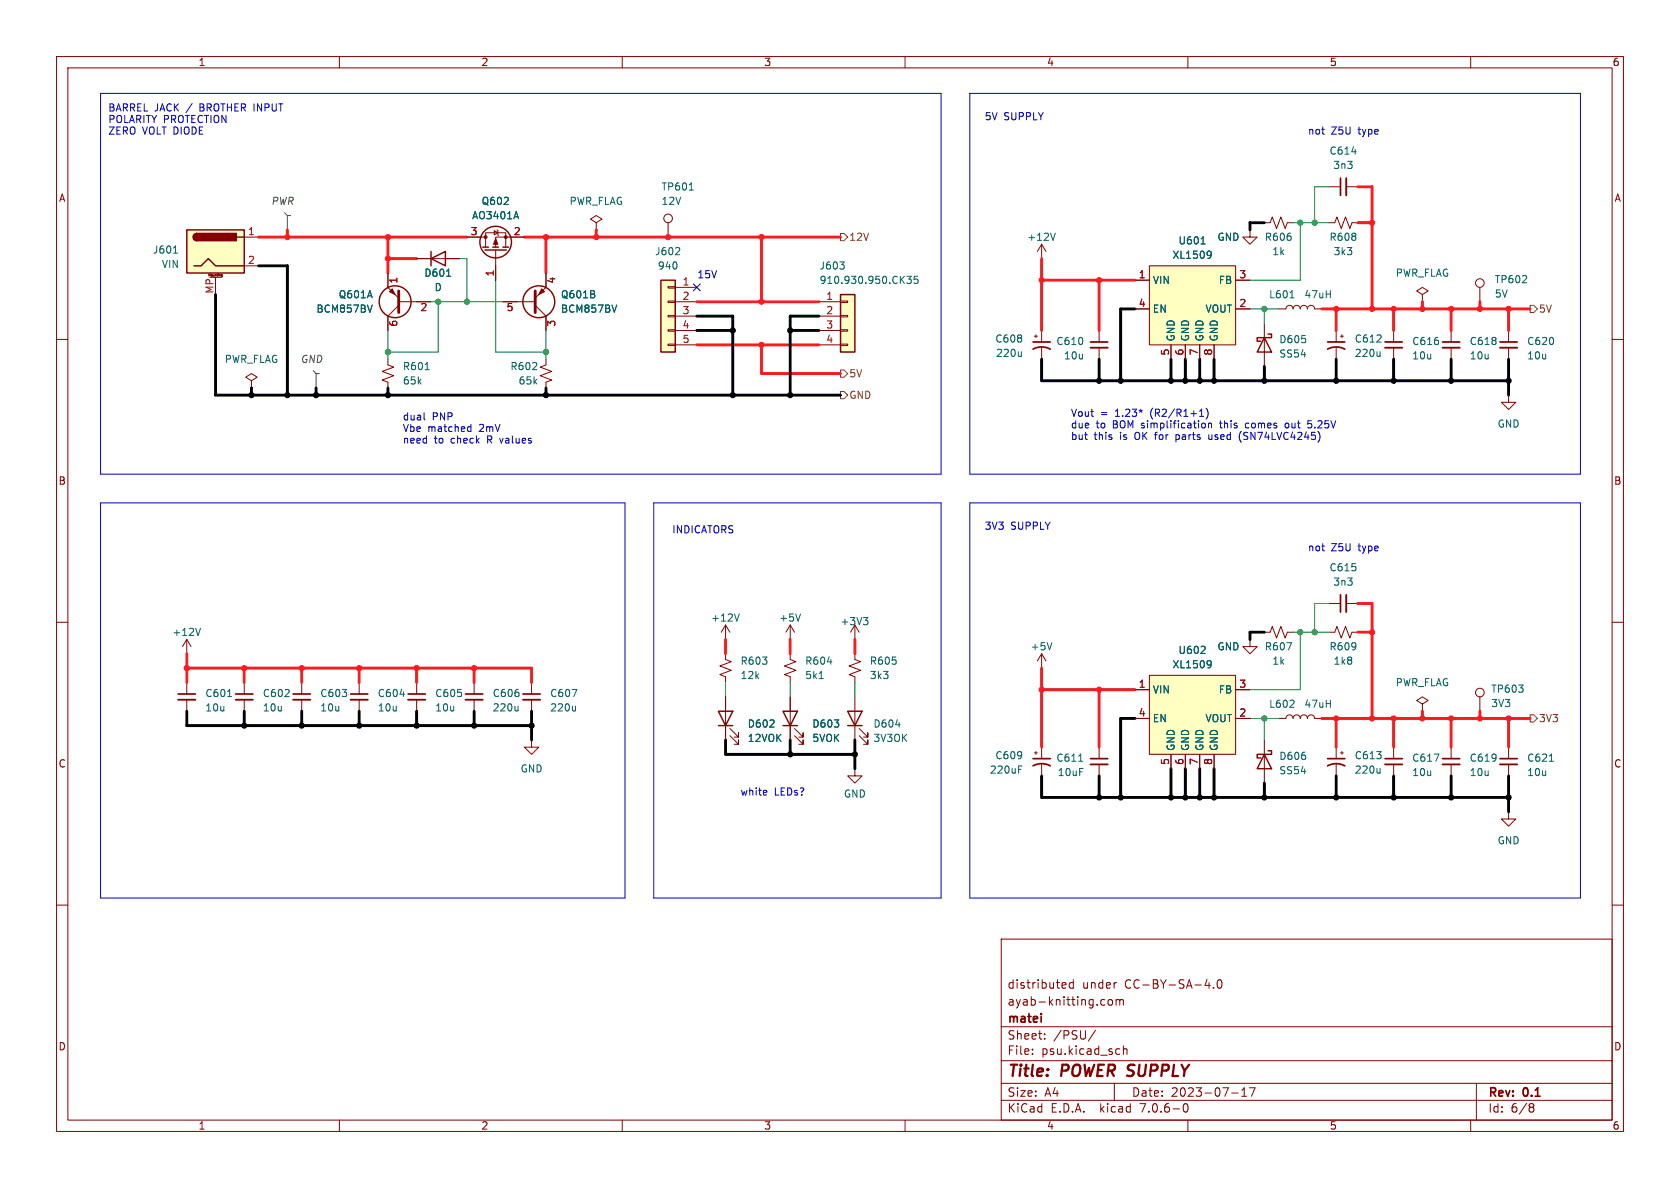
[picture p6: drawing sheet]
<svg xmlns="http://www.w3.org/2000/svg" width="297mm" height="210mm" viewBox="0 0 297 210" stroke-linecap="round" stroke-linejoin="round" font-family="sans-serif">
<g fill="none" stroke="#840000" stroke-width=".18">
<path d="M10 10h277v190h-277zM12 12h273v186h-273zM60 10v2M110 10v2M160 10v2M210 10v2M260 10v2M105.4 39.4l1-.7-1-.6-1 .6 1 .7v1.2M118.1 39.4v2.5M223.5 39.4h1l.4-1 .8 2 .7-2 .8 2 .4-1h1M234.9 39.4h1.1l.3-1 .8 2 .8-2 .7 2 .4-1h1M234.9 33h2.1"/>
<path d="M238 33h2M10 60h2M36.9 48.8v-.4l.1 .3 .2-.3v.4M37.1 49h2M38.1 49v3.1M38.4 48.4v.4M38.6 48.4h.1M39.1 48.8h.1M39.1 48.6v.2M39.2 48.6h.1v.3M39.2 48.6h-.1M39.3 48.9h-.2"/>
<path d="M39.3 48.9h.1M39.3 48.8h-.1M43.2 41.9h2.5M43.2 47h2.5M68.6 48.3v2.5l1.9 1.9M70.5 53.3h5.7M70.5 54l-1.9 1.9v2.5M73.7 45.7h7.6M82.5 41.9h3.4M85.9 43.7v-2.6h3.5v2.6M87.4 40.8l.6 .3-.6 .4zM87.6 44.2v5.3"/>
<path d="M87.9 40.6l.1 .2v.7l.1 .2M88.9 53.3h5.7M92.7 41.9h-5.1v1.8M94.6 54l1.9 1.9v2.5M96.5 48.3v2.5l-1.9 1.9M105.4 40.6h.1M118.1 58.3h1.3v.2h-1.3zM118.1 55.8h1.3v.2h-1.3zM118.1 53.2h1.3v.3h-1.3zM118.1 50.7h1.3v.2h-1.3zM119.4 53.3h3.8M119.4 55.9h3.8"/>
<path d="M119.4 58.4h3.8M119.4 50.8h3.8M144.8 53.3h3.8M144.8 55.9h3.8M144.8 58.4h3.8M148.6 58.3h1.3v.2h-1.3zM148.6 55.8h1.3v.2h-1.3zM148.6 53.2h1.3v.3h-1.3zM182.9 59.4h.5M183.1 59.2v.5M184.1 43.2v2.5M184.1 58.4v2.1"/>
<path d="M184.1 43.2l.8 1.3M184.1 43.2l-.7 1.3M194.3 58.4v2.1M200.7 49.5h2.5M200.7 54.6h2.5M203.2 47h15.2v14h-15.2zM218.4 49.5h2.6M218.4 54.6h2.6M221 40.6v1.3h1.2l-1.2 1.3-1.3-1.3h1.3M223.5 57.2v7.6M226.1 54.6h1.2a.64 .64 0 0 1 .7-.6 .64 .64 0 0 1 .6 .6 .64 .64 0 0 1 .6-.6 .64 .64 0 0 1 .7 .6 .64 .64 0 0 1 .6-.6 .64 .64 0 0 1 .6 .6 .64 .64 0 0 1 .7-.6 .64 .64 0 0 1 .6 .6h1.3M236.2 58.4v2.1"/>
<path d="M237 59.4h.5M237.2 59.2v.5M246.4 58.4v2.1M251.5 52.1l1-.7-1-.6-1.1 .6 1.1 .7v1.2M251.5 53.3h.1M256.5 58.4v2.1M261.6 50.8v2.5M266.7 58.4v2.1M285 60h2M44.4 67.3l1.1-.6-1.1-.7-1 .7 1 .6v1.3M44.4 68.6h.1M68.6 63.5v1l1 .4-2 .8 2 .7-2 .8 1 .4v1"/>
<path d="M96.5 63.5v1l-1 .4 2 .8-2 .7 2 .8-1 .4v1M118.1 60.8h1.3v.3h-1.3zM119.4 61h3.8M144.8 61h3.8M148.6 60.8h1.3v.3h-1.3zM184.1 61.5v2M194.3 61.5v2M207 61v2.5M209.5 61v2.5M212.1 61v2.5M214.6 61v2.5M236.2 61.5v2"/>
<path d="M246.4 61.5v2M256.5 61.5v2M266.7 69.9v1.2h-1.3l1.3 1.3 1.3-1.3h-1.3M266.7 61.5v2M10 110h2M33 113v2.6M33 113l.8 1.3M33 113l-.7 1.3M128.3 115.6v1l1 .4-2 .7 2 .8-2 .8 1 .3v1.1M128.3 110.5l.7 1.3M128.3 110.5v2.5M128.3 110.5l-.8 1.3"/>
<path d="M139.7 115.6v1l1 .4-2 .7 2 .8-2 .8 1 .3v1.1M139.7 110.5v2.5M139.7 110.5l-.8 1.3M139.7 110.5l.8 1.3M151.1 115.6v1l1 .4-2 .7 2 .8-2 .8 1 .3v1.1M151.1 110.5v2.5M151.1 110.5l-.7 1.3M151.1 110.5l.8 1.3M184.1 115.6l-.7 1.2M184.1 115.6v2.5M184.1 115.6l.8 1.2M203.2 119.4h15.2v14h-15.2z"/>
<path d="M221 113v1.3h1.2l-1.2 1.3-1.3-1.3h1.3M223.5 111.8h1l.4-1.1 .8 2.1 .7-2.1 .8 2.1 .4-1h1M234.9 111.8h1.1l.3-1.1 .8 2.1 .8-2.1 .7 2.1 .4-1h1M234.9 106.7h2.1M238 106.7h2M285 110h2M33 120.7v2M33 123.7v2M43.2 120.7v2M43.2 123.7v2M53.3 120.7v2M53.3 123.7v2"/>
<path d="M63.5 120.7v2M63.5 123.7v2M73.7 120.7v2M73.7 123.7v2M83.8 120.7v2M83.8 123.7v2M94 130.8v1.3h-1.3l1.3 1.3 1.2-1.3h-1.2M94 120.7v2M94 123.7v2M128.3 123.2v7.6M129 130l1.6 1.6v-.8v.8h-.8M129 128.8l1.6 1.5v-.8v.8h-.8"/>
<path d="M139.7 123.2v7.6M140.5 130l1.5 1.6v-.8v.8h-.8M140.5 128.8l1.5 1.5v-.8v.8h-.8M151.1 135.9v1.3h1.3l-1.3 1.2-1.2-1.2h1.2M151.1 123.2v7.6M151.9 130l1.5 1.6v-.8v.8h-.7M151.9 128.8l1.5 1.5v-.8v.8h-.7M182.9 133.1h.5M183.1 132.8v.6M184.1 132.1v2M184.1 135.1v2.1M194.3 132.1v2"/>
<path d="M194.3 135.1v2.1M200.7 121.9h2.5M200.7 127h2.5M207 133.4v2.5M209.5 133.4v2.5M212.1 133.4v2.5M214.6 133.4v2.5M218.4 121.9h2.6M218.4 127h2.6M223.5 130.8v7.6M226.1 127h1.2a.64 .64 0 0 1 .7-.6 .64 .64 0 0 1 .6 .6 .64 .64 0 0 1 .6-.6 .64 .64 0 0 1 .7 .6 .64 .64 0 0 1 .6-.6 .64 .64 0 0 1 .6 .6 .64 .64 0 0 1 .7-.6 .64 .64 0 0 1 .6 .6h1.3M236.2 132.1v2"/>
<path d="M236.2 135.1v2.1M237 133.1h.5M237.2 132.8v.6M246.4 132.1v2M246.4 135.1v2.1M251.5 124.5l1-.7-1-.6-1.1 .6 1.1 .7v1.2M251.5 125.7h.1M256.5 132.1v2M256.5 135.1v2.1M261.6 123.2v2.5M266.7 132.1v2M266.7 135.1v2.1"/>
<path d="M10 160h2M266.7 143.5v1.3h-1.3l1.3 1.3 1.3-1.3h-1.3M285 160h2M177 166h108v32h-108zM188.2 173.7l.3 .4-.8 .1M188.4 174.6l-.2 .1M189.7 173.8l-.4-.1-.3 .3v.4l.2 .2h.5M189.7 173.2v1.5M194.9 176.7l.4 .1M195.3 177.6l-.4 .1M196 176.8l.2-.1 .4 .1 .1 .6-.2 .2-.3 .1-.2-.1zM197.2 173.7h.2"/>
<path d="M197.3 176.8l.4-.1 .3 .2M197.3 176.7v1M198 176.9l.2-.2 .3 .1 .1 .9M198 176.9v.8M213.4 173.1l-.4 1.1h1M213.7 173.7v1M214.5 174.6v.1M215.4 173.3l.1-.1a.81 .81 0 0 1 .6 .6 .81 .81 0 0 1-.3 .8l-.1 .1a.81 .81 0 0 1-.6-.6 .81 .81 0 0 1 .3-.8zM60 198v2M110 198v2M160 198v2M177 194.5h108"/>
<path d="M177 191.5h108M177 187.5h108M177 181.5h108M182.5 186.3v.1M182.5 185.5v.1M184.7 183.6v.1M184.7 182.8v.1M193.7 182.1l-1.3 2M197 191.5v3M197.8 185.4l.2 .1M198 186.3l-.2 .1M198.6 184.9v1.5"/>
<path d="M198.6 185.5l.2-.1 .4 .1v.9M209.3 195.2l.2-.1a.81 .81 0 0 1 .6 .6 .81 .81 0 0 1-.3 .8l-.1 .1a.81 .81 0 0 1-.4-1.4zM210 198v2M217.7 193.2h1.2M219.5 193.8h.9M219.5 192.7l.5-.4v1.5M220.9 192.3h1l-.7 1.5M260 198v2M261 191.5v6.5M270.6 195.1h.3l.3 .3-.3 .3M270.6 195.7h.3M270.9 195.7l.2 .2 .1 .4-.3 .3h-.3"/>
<circle cx="118.1" cy="38.6" r=".76"/>
<circle cx="261.6" cy="50" r=".76"/>
<circle cx="261.6" cy="122.4" r=".76"/>
</g>
<g fill="none" stroke="#840000" stroke-width=".3">
<path d="M237 31.5v3M182.6 61.7a3.2 3.2 0 0 1 3.1 0M182.6 60.5h3.1M192.8 60.5h3M234.7 61.7a3.2 3.2 0 0 1 3 0M234.7 60.5h3M244.9 60.5h3M255 60.5h3.1M265.2 60.5h3M237 105.2v3M31.5 122.7h3M41.7 122.7h3"/>
<path d="M51.8 122.7h3.1M62 122.7h3M72.1 122.7h3.1M82.3 122.7h3M92.5 122.7h3M182.6 135.4a3.2 3.2 0 0 1 3.1 0M182.6 134.1h3.1M192.8 134.1h3M234.7 135.4a3.2 3.2 0 0 1 3 0M234.7 134.1h3M244.9 134.1h3M255 134.1h3.1"/>
<path d="M265.2 134.1h3M184.1 179.2v.1M184.1 179.7v1"/>
</g>
<g fill="none" stroke="#006464" stroke-width=".18">
<path d="M91.3 37.4l.4 1.3M121.8 33.6h.8M239 26.8h.8M30.7 44.7h.7M65.8 53.9l-.4 1.3M79 48.8h.7M105.1 52.1v.4M109 53.9l-.4 1.3M120 43.8l.2 .2-.1 .3-.7 .7h.8M148.5 46.3h.7l-.4 .5M149.1 46.8l.1 .2-.1 .5M160.3 48.8h.8l-.4 .5 .3 .1v.6l-.1 .1-.6-.1"/>
<path d="M162.2 48.8h-.6v.6l.2-.1 .4 .1 .1 .2-.1 .4-.1 .1-.5-.1M186.6 41.2l-.5 1.3M212.3 43.1h.8M213.6 44.4l.5 .1a.84 .84 0 0 1-.3 1.2M214.1 44.9l-.1 .2-.4 .1M228.1 52.6h.7M75.2 65.3h.7M180.6 62.2v.8M180.6 62.9l-.2 .1M244 62.2v.8M244 62.9l-.2 .1M35.4 111.1l-.4 1.2"/>
<path d="M130.7 108.5l-.4 1.3M141.5 108.5l-.4 1.3M144.8 120h.8M146.3 117h.8M152.6 109.2h.8l-.4 .4M153.2 109.6l.2 .3v.3l-.2 .2M186 113.6l-.5 1.3M212.3 115.5h.8M213 114.4v.4M213.6 116.8l.5 .1a.84 .84 0 0 1-.3 1.2M214.1 117.3l-.1 .2-.4 .1M227.5 113.6h.8l-.5 1.3"/>
<path d="M40.2 123.1h.8M70.7 122.7h.8M91.6 124.8v.9M91.6 125.6l-.2 .1M101.1 121.9h.9l-.6 1.2M101.7 124.8v.9M101.7 125.6l-.1 .1M158.3 128.1h.8M180.1 136h.4M180.1 135.4h.6M190.7 134.6h.7M228 125h.8"/>
<path d="M228.7 123.9v.4M244 135.8v.9M244 136.6l-.2 .1M253.5 133.3h.9l-.6 1.3M273.9 134.6h.7"/>
</g>
<g fill="none" stroke="#840000" stroke-width=".25">
<path d="M33 40.6h10.2v7.7h-10.2zM34.3 47h1.3l1.2-1.3 1.3 1.3h5.1M34.8 41.3a.64 .64 0 0 0-.6 .6 .64 .64 0 0 0 .6 .6M41.9 41.9h1.3M76.2 45.7l2.5-1.2v2.5zM76.2 44.5v2.5M85.3 43.7h1.1M85.7 44.2h3.8M87.1 43.7h1M88.9 43.7h1M116.8 49.5h2.6v12.7h-2.6zM148.6 52.1h2.5v10.1h-2.5z"/>
<path d="M223.5 59.7l1.3 2.5h-2.6zM224.2 59.1h.6v.6h-2.6v.6h.7M127 125.7h2.5l-1.2 2.6zM127 128.3h2.5M138.4 125.7h2.6l-1.3 2.6zM138.4 128.3h2.6M149.9 125.7h2.5l-1.3 2.6zM149.9 128.3h2.5M223.5 133.4l1.3 2.5h-2.6zM224.2 132.7h.6v.7h-2.6v.6h.7"/>
<circle cx="69.8" cy="53.3" r="2.82"/>
<circle cx="87.6" cy="42.8" r="2.79"/>
<circle cx="95.2" cy="53.3" r="2.82"/>
</g>
<g fill="none" stroke="#840000" stroke-width=".33">
<path d="M238 31.5v3M192.8 61.5h3M244.9 61.5h3M255 61.5h3.1M265.2 61.5h3M238 105.2v3M31.5 123.7h3M41.7 123.7h3M51.8 123.7h3.1M62 123.7h3M72.1 123.7h3.1M82.3 123.7h3"/>
<path d="M92.5 123.7h3M192.8 135.1h3M244.9 135.1h3M255 135.1h3.1M265.2 135.1h3"/>
</g>
<g fill="#ffffc2" stroke="#ffffc2" stroke-width=".18">
<path d="M203.2 119.4h15.2v14h-15.2z"/>
<path d="M148.6 52.1h2.5v10.1h-2.5z"/>
<path d="M203.2 47h15.2v14h-15.2z"/>
<path d="M33 40.6h10.2v7.7h-10.2z"/>
<path d="M116.8 49.5h2.6v12.7h-2.6z"/>
</g>
<path d="M70.5 51.4v3.8M94.6 51.4v3.8" fill="none" stroke="#840000" stroke-width=".51"/>
<g fill="#840000" stroke="#840000" stroke-width=".18">
<path d="M68.8 51.6l.5-.5 .5 1z"/>
<path d="M87.6 42.2l.4 1h-.8z"/>
<path d="M95.8 51.1l.5 .5-1.1 .5z"/>
<circle cx="89.4" cy="41.9" r=".25"/>
<circle cx="85.9" cy="41.9" r=".25"/>
</g>
<g fill="#840000" stroke="#840000" stroke-width=".25">
<path d="M34.4 41.5l.4-.2v1.2a.64 .64 0 0 1-.6-.3 .64 .64 0 0 1 .2-.7z"/>
<path d="M34.8 41.3h7v1.2h-7z"/>
</g>
<path d="M50.3 37.6l.5 .5h.5h-.5v2.5M55.4 65.5l.5 .5h.5h-.5v2.6" fill="none" stroke="#484848" stroke-width=".18"/>
<path d="M148.6 41.3h.6l.7 .6-.7 .6h-.6zM270.5 54h.6l.7 .6-.7 .6h-.6zM148.6 69.2h.6l.7 .7-.7 .6h-.6zM148.6 65.4h.6l.7 .6-.7 .7h-.6zM270.5 126.4h.6l.7 .6-.7 .6h-.6z" fill="none" stroke="#725600" stroke-width=".18"/>
<g fill="none" stroke="#0000c2" stroke-width=".18">
<path d="M17.8 16.5h148.6v67.3h-148.6zM171.4 16.5h108v67.3h-108zM75 73v1.1l.2 .1M82.9 75.4l.4 .1M83.3 75v1.3M83.3 76.2l-.4 .1M202 72.5l-.3 .1M207.9 76.8v1.3M207.9 77.6l.1 .1M208 76.8l-.1 .1M212.1 73.6h.7M212.3 72.5l.1-.2v1.3"/>
<path d="M212.7 74.8l.3 .1 .1 .1-.1 .5-.3 .1M213.2 72.2a1.46 1.46 0 0 1 0 1.9M213.6 74.9l.2-.1 .3 .1 .1 .7M213.6 74.8v.8M213.7 76.8v.7l.4 .2M219.4 76.3a1.47 1.47 0 0 0 0 1.9M220.4 74.8l-.2 .2v.4l.2 .2M227.6 74.8l-.3 .1-.1 .1v.5l.4 .1M231.2 75.5l.2 .1h.4M231.8 74.4h-.6v.6l.2-.1h.4M17.8 88.9h92.7v69.9h-92.7zM115.6 88.9h50.8v69.9h-50.8z"/>
<path d="M171.4 88.9h108v69.9h-108zM135.4 139.7l.2 .3-.6 .1M135.5 140.5l-.1 .1"/>
</g>
<g fill="none" stroke="#000" stroke-width=".51">
<path d="M223.5 39.4h-2.5v1.2M38.1 52.1v17.8h110.5M45.7 47h5.1v22.9M123.2 55.9h6.3v14M123.2 58.4h6.3M139.7 58.4h5.1M144.8 55.9h-5.1v14M200.7 54.6h-2.6v12.7M44.4 68.6v1.3M55.9 68.6v1.3M68.6 68.6v1.3M96.5 68.6v1.3"/>
<path d="M184.1 63.5v3.8h82.6M194.3 63.5v3.8M207 63.5v3.8M209.5 63.5v3.8M212.1 63.5v3.8M214.6 63.5v3.8M223.5 64.8v2.5M236.2 63.5v3.8M246.4 63.5v3.8M256.5 63.5v3.8M266.7 63.5v6.4M223.5 111.8h-2.5v1.2"/>
<path d="M33 125.7v2.6h61M43.2 125.7v2.6M53.3 125.7v2.6M63.5 125.7v2.6M73.7 125.7v2.6M83.8 125.7v2.6M94 125.7v5.1M128.3 130.8v2.6h22.8M139.7 130.8v2.6M151.1 130.8v5.1M184.1 137.2v3.8h82.6M194.3 137.2v3.8"/>
<path d="M200.7 127h-2.6v14M207 135.9v5.1M209.5 135.9v5.1M212.1 135.9v5.1M214.6 135.9v5.1M223.5 138.4v2.6M236.2 137.2v3.8M246.4 137.2v3.8M256.5 137.2v3.8M266.7 137.2v6.3"/>
</g>
<g fill="none" stroke="#ff1a1e" stroke-width=".51">
<path d="M240 33h2.6v21.6M240 39.4h2.6M45.7 41.9h36.8M50.8 40.6v1.3M68.6 41.9v6.4M68.6 45.7h5.1M92.7 41.9h55.9M96.5 41.9v6.4M105.4 40.6v1.3M123.2 53.3h21.6M134.6 41.9v11.4M184.1 45.7v12.7"/>
<path d="M184.1 49.5h16.6M194.3 49.5v8.9M233.7 54.6h36.8M236.2 54.6v3.8M246.4 54.6v3.8M251.5 53.3v1.3M256.5 54.6v3.8M261.6 53.3v1.3M266.7 54.6v3.8M123.2 61h21.6M134.6 61v5h14M33 118.1h61v2.6"/>
<path d="M33 115.6v5.1M43.2 118.1v2.6M53.3 118.1v2.6M63.5 118.1v2.6M73.7 118.1v2.6M83.8 118.1v2.6M128.3 113v2.6M139.7 113v2.6M151.1 113v2.6M184.1 118.1v14M240 106.7h2.6v20.3M240 111.8h2.6"/>
<path d="M184.1 121.9h16.6M194.3 121.9v10.2M233.7 127h36.8M236.2 127v5.1M246.4 127v5.1M251.5 125.7v1.3M256.5 127v5.1M261.6 125.7v1.3M266.7 127v5.1"/>
</g>
<g fill="none" stroke="#009600" stroke-width=".18">
<path d="M228.6 39.4h6.3M229.9 39.4v10.1h-8.9M234.9 33h-2.5v6.4M68.6 58.4v5.1M76.2 53.3h12.7M77.5 53.3v8.9h-8.9M81.3 45.7h1.2v7.6M87.6 49.5v12.7h8.9M96.5 58.4v5.1M221 54.6h5.1M223.5 54.6v2.6M228.6 111.8h6.3"/>
<path d="M229.9 111.8v10.1h-8.9M234.9 106.7h-2.5v5.1M128.3 120.7v2.5M139.7 120.7v2.5M151.1 120.7v2.5M221 127h5.1M223.5 127v3.8"/>
</g>
<path d="M122.6 50.2l1.2 1.2M123.8 50.2l-1.2 1.2" fill="none" stroke="#000084" stroke-width=".18"/>
<g fill="#ff1a1e" stroke="#ff1a1e" stroke-width=".18">
<circle cx="68.6" cy="45.7" r=".46"/>
<circle cx="68.6" cy="41.9" r=".46"/>
<circle cx="96.5" cy="41.9" r=".46"/>
<circle cx="50.8" cy="41.9" r=".46"/>
<circle cx="105.4" cy="41.9" r=".46"/>
<circle cx="118.1" cy="41.9" r=".46"/>
<circle cx="134.6" cy="41.9" r=".46"/>
<circle cx="134.6" cy="53.3" r=".46"/>
<circle cx="134.6" cy="61" r=".46"/>
<circle cx="63.5" cy="118.1" r=".46"/>
<circle cx="83.8" cy="118.1" r=".46"/>
<circle cx="73.7" cy="118.1" r=".46"/>
<circle cx="53.3" cy="118.1" r=".46"/>
<circle cx="43.2" cy="118.1" r=".46"/>
<circle cx="33" cy="118.1" r=".46"/>
<circle cx="261.6" cy="127" r=".46"/>
<circle cx="256.5" cy="127" r=".46"/>
<circle cx="266.7" cy="127" r=".46"/>
<circle cx="251.5" cy="127" r=".46"/>
<circle cx="246.4" cy="127" r=".46"/>
<circle cx="242.6" cy="111.8" r=".46"/>
<circle cx="256.5" cy="54.6" r=".46"/>
<circle cx="251.5" cy="54.6" r=".46"/>
<circle cx="266.7" cy="54.6" r=".46"/>
<circle cx="261.6" cy="54.6" r=".46"/>
<circle cx="242.6" cy="54.6" r=".46"/>
<circle cx="194.3" cy="49.5" r=".46"/>
<circle cx="184.1" cy="49.5" r=".46"/>
<circle cx="236.2" cy="127" r=".46"/>
<circle cx="242.6" cy="127" r=".46"/>
<circle cx="194.3" cy="121.9" r=".46"/>
<circle cx="184.1" cy="121.9" r=".46"/>
<circle cx="246.4" cy="54.6" r=".46"/>
<circle cx="242.6" cy="39.4" r=".46"/>
<circle cx="236.2" cy="54.6" r=".46"/>
</g>
<g fill="#009600" stroke="#009600" stroke-width=".18">
<circle cx="96.5" cy="62.2" r=".46"/>
<circle cx="82.5" cy="53.3" r=".46"/>
<circle cx="77.5" cy="53.3" r=".46"/>
<circle cx="68.6" cy="62.2" r=".46"/>
<circle cx="223.5" cy="127" r=".46"/>
<circle cx="232.4" cy="111.8" r=".46"/>
<circle cx="229.9" cy="111.8" r=".46"/>
<circle cx="223.5" cy="54.6" r=".46"/>
<circle cx="232.4" cy="39.4" r=".46"/>
<circle cx="229.9" cy="39.4" r=".46"/>
</g>
<g fill="#000" stroke="#000" stroke-width=".18">
<circle cx="129.5" cy="58.4" r=".46"/>
<circle cx="139.7" cy="58.4" r=".46"/>
<circle cx="44.4" cy="69.9" r=".46"/>
<circle cx="50.8" cy="69.9" r=".46"/>
<circle cx="55.9" cy="69.9" r=".46"/>
<circle cx="68.6" cy="69.9" r=".46"/>
<circle cx="96.5" cy="69.9" r=".46"/>
<circle cx="129.5" cy="69.9" r=".46"/>
<circle cx="139.7" cy="69.9" r=".46"/>
<circle cx="194.3" cy="67.3" r=".46"/>
<circle cx="198.1" cy="67.3" r=".46"/>
<circle cx="207" cy="67.3" r=".46"/>
<circle cx="209.5" cy="67.3" r=".46"/>
<circle cx="212.1" cy="67.3" r=".46"/>
<circle cx="214.6" cy="67.3" r=".46"/>
<circle cx="223.5" cy="67.3" r=".46"/>
<circle cx="236.2" cy="67.3" r=".46"/>
<circle cx="246.4" cy="67.3" r=".46"/>
<circle cx="256.5" cy="67.3" r=".46"/>
<circle cx="266.7" cy="67.3" r=".46"/>
<circle cx="43.2" cy="128.3" r=".46"/>
<circle cx="53.3" cy="128.3" r=".46"/>
<circle cx="63.5" cy="128.3" r=".46"/>
<circle cx="73.7" cy="128.3" r=".46"/>
<circle cx="83.8" cy="128.3" r=".46"/>
<circle cx="94" cy="128.3" r=".46"/>
<circle cx="139.7" cy="133.4" r=".46"/>
<circle cx="151.1" cy="133.4" r=".46"/>
<circle cx="194.3" cy="141" r=".46"/>
<circle cx="198.1" cy="141" r=".46"/>
<circle cx="207" cy="141" r=".46"/>
<circle cx="209.5" cy="141" r=".46"/>
<circle cx="212.1" cy="141" r=".46"/>
<circle cx="214.6" cy="141" r=".46"/>
<circle cx="223.5" cy="141" r=".46"/>
<circle cx="236.2" cy="141" r=".46"/>
<circle cx="246.4" cy="141" r=".46"/>
<circle cx="256.5" cy="141" r=".46"/>
<circle cx="266.7" cy="141" r=".46"/>
</g>
<g font-size="2.8" fill="#840000">
<text x="178" y="190.9">Title:</text>
<text x="187.7" y="190.9">POWER SUPPLY</text>
</g>
<g font-size="2.1" fill="#840000">
<text x="178" y="178">ayab-knitting.com</text>
<text x="178" y="175">distributed</text>
<text x="191.3" y="175">under</text>
<text x="198.9" y="175">CC-BY-SA-4.0</text>
<text x="178" y="184">Sheet:</text>
<text x="178" y="181.2">matei</text>
<text x="186.2" y="184">/PSU/</text>
<text x="178" y="186.7">File:</text>
<text x="184.1" y="186.7">psu.kicad_sch</text>
<text x="178" y="196.9">KiCad</text>
<text x="178" y="194.1">Size:</text>
<text x="184.7" y="194.1">A4</text>
<text x="185.7" y="196.9">E.D.A.</text>
<text x="194.6" y="196.9">kicad</text>
<text x="200" y="194.1">Date:</text>
<text x="201.8" y="196.9">7.0.6-0</text>
<text x="207" y="194.1">2023-07-17</text>
<text x="263" y="194.3">Rev:</text>
<text x="263" y="196.9">Id:</text>
<text x="267.1" y="196.9">6/8</text>
<text x="269.4" y="194.3">0.1</text>
</g>
<g font-size="1.8" fill="#840000">
<text x="35" y="11.9">1</text>
<text x="85" y="11.9">2</text>
<text x="135" y="11.9">3</text>
<text x="185" y="11.9">4</text>
<text x="235" y="11.9">5</text>
<text x="285" y="11.9">6</text>
<text x="10.3" y="35.9">A</text>
<text x="285.3" y="35.9">A</text>
<text x="10.3" y="85.9">B</text>
<text x="285.3" y="85.9">B</text>
<text x="10.3" y="135.9">C</text>
<text x="285.3" y="135.9">C</text>
<text x="10.3" y="185.9">D</text>
<text x="285.3" y="185.9">D</text>
<text x="35" y="199.9">1</text>
<text x="85" y="199.9">2</text>
<text x="135" y="199.9">3</text>
<text x="185" y="199.9">4</text>
<text x="235" y="199.9">5</text>
<text x="285" y="199.9">6</text>
</g>
<g font-size="1.8" fill="#0000c2">
<text x="19" y="19.8">BARREL JACK</text>
<text x="19" y="21.8">POLARITY PROTECTION</text>
<text x="19" y="23.9">ZERO VOLT DIODE</text>
<text x="33.1" y="19.8">/</text>
<text x="35.6" y="19.8">BROTHER INPUT</text>
<text x="174" y="21.3">5V</text>
<text x="177.5" y="21.3">SUPPLY</text>
<text x="231.1" y="23.9">not</text>
<text x="235.3" y="23.9">Z5U</text>
<text x="240.3" y="23.9">type</text>
<text x="123.2" y="49.3">15V</text>
<text x="71.1" y="74.4">dual</text>
<text x="71.1" y="76.4">Vbe</text>
<text x="75.6" y="76.4">matched</text>
<text x="76.4" y="74.4">PNP</text>
<text x="84.8" y="76.4">2mV</text>
<text x="189.2" y="73.8">Vout</text>
<text x="189.2" y="75.8">due</text>
<text x="189.2" y="77.9">but</text>
<text x="193.4" y="77.9">this</text>
<text x="193.8" y="75.8">to</text>
<text x="194.5" y="73.8">=</text>
<text x="196.8" y="75.8">BOM simplification</text>
<text x="197.3" y="73.8">1.23*</text>
<text x="198.1" y="77.9">is</text>
<text x="200.9" y="77.9">OK for</text>
<text x="203.6" y="73.8">(R2/R1+1)</text>
<text x="208.5" y="77.9">parts</text>
<text x="214.5" y="77.9">used</text>
<text x="216.2" y="75.8">this</text>
<text x="220.1" y="77.9">(SN74LVC4245)</text>
<text x="220.8" y="75.8">comes</text>
<text x="228.1" y="75.8">out</text>
<text x="232.3" y="75.8">5.25V</text>
<text x="71.1" y="78.5">need</text>
<text x="76.8" y="78.5">to</text>
<text x="79.8" y="78.5">check</text>
<text x="86.4" y="78.5">R values</text>
<text x="118.7" y="94.4">INDICATORS</text>
<text x="174" y="93.7">3V3</text>
<text x="178.7" y="93.7">SUPPLY</text>
<text x="231.1" y="97.5">not</text>
<text x="235.3" y="97.5">Z5U</text>
<text x="240.3" y="97.5">type</text>
<text x="130.8" y="140.7">white</text>
<text x="136.9" y="140.7">LEDs?</text>
</g>
<g font-size="1.8" fill="#006464">
<text x="234.9" y="27.5">C614</text>
<text x="116.8" y="33.9">TP601</text>
<text x="235.6" y="30.1">3n3</text>
<text x="83.4" y="39">AO3401A</text>
<text x="85" y="36.4">Q602</text>
<text x="100.6" y="36.4">PWR_FLAG</text>
<text x="116.8" y="36.4">12V</text>
<text x="26.9" y="45">J601</text>
<text x="28.5" y="47.6">VIN</text>
<text x="115.7" y="45.3">J602</text>
<text x="116.2" y="47.9">940</text>
<text x="144.8" y="47.9">J603</text>
<text x="181.5" y="42.8">+12V</text>
<text x="207.2" y="45.9">XL1509</text>
<text x="208.2" y="43.4">U601</text>
<text x="215.1" y="42.8">GND</text>
<text x="223.5" y="42.8">R606</text>
<text x="224.8" y="45.3">1k</text>
<text x="234.9" y="42.8">R608</text>
<text x="235.7" y="45.3">3k3</text>
<text x="59.8" y="52.9">Q601A</text>
<text x="74.9" y="49.1">D601</text>
<text x="76.7" y="51.7">D</text>
<text x="99.1" y="52.9">Q601B</text>
<text x="144.8" y="50.4">910.930.950.CK35</text>
<text x="203.7" y="50.4">VIN</text>
<text x="215.4" y="50.4">FB</text>
<text x="224.3" y="52.9">L601</text>
<text x="230.5" y="52.9">47uH</text>
<text x="246.6" y="49.1">PWR_FLAG</text>
<text x="264.2" y="50.3">TP602</text>
<text x="264.2" y="52.8">5V</text>
<text x="55.8" y="55.5">BCM857BV</text>
<text x="99.1" y="55.5">BCM857BV</text>
<text x="203.7" y="55.5">EN</text>
<text x="213" y="55.5">VOUT</text>
<text x="39.6" y="64.4">PWR_FLAG</text>
<text x="71.1" y="65.6">R601</text>
<text x="90.1" y="65.6">R602</text>
<text x="175.9" y="60.8">C608</text>
<text x="176" y="63.3">220u</text>
<text x="186.7" y="61.2">C610</text>
<text x="188" y="63.7">10u</text>
<text x="207.9" y="60.5" transform="rotate(-90 207.9 60.5)">GND</text>
<text x="210.4" y="60.5" transform="rotate(-90 210.4 60.5)">GND</text>
<text x="213" y="60.5" transform="rotate(-90 213 60.5)">GND</text>
<text x="215.5" y="60.5" transform="rotate(-90 215.5 60.5)">GND</text>
<text x="226.1" y="60.9">D605</text>
<text x="226.1" y="63.4">SS54</text>
<text x="239.4" y="60.8">C612</text>
<text x="239.4" y="63.3">220u</text>
<text x="249.6" y="61.2">C616</text>
<text x="249.6" y="63.7">10u</text>
<text x="259.7" y="61.2">C618</text>
<text x="259.7" y="63.7">10u</text>
<text x="269.9" y="61.2">C620</text>
<text x="269.9" y="63.7">10u</text>
<text x="71.1" y="68.2">65k</text>
<text x="91.6" y="68.2">65k</text>
<text x="264.7" y="75.8">GND</text>
<text x="234.9" y="101.2">C615</text>
<text x="235.6" y="103.7">3n3</text>
<text x="30.4" y="112.6">+12V</text>
<text x="125.6" y="110.1">+12V</text>
<text x="137.7" y="110.1">+5V</text>
<text x="148.5" y="110.7">+3V3</text>
<text x="130.8" y="117.7">R603</text>
<text x="142.2" y="117.7">R604</text>
<text x="153.7" y="117.7">R605</text>
<text x="182.1" y="115.2">+5V</text>
<text x="207.2" y="118.3">XL1509</text>
<text x="208.2" y="115.8">U602</text>
<text x="215.1" y="115.2">GND</text>
<text x="223.5" y="115.2">R607</text>
<text x="224.8" y="117.7">1k</text>
<text x="234.9" y="115.2">R609</text>
<text x="235.7" y="117.7">1k8</text>
<text x="36.2" y="123.4">C601</text>
<text x="36.2" y="126">10u</text>
<text x="46.4" y="123.4">C602</text>
<text x="46.4" y="126">10u</text>
<text x="56.5" y="123.4">C603</text>
<text x="56.5" y="126">10u</text>
<text x="66.7" y="123.4">C604</text>
<text x="66.7" y="126">10u</text>
<text x="76.8" y="123.4">C605</text>
<text x="76.8" y="126">10u</text>
<text x="87" y="123.4">C606</text>
<text x="87" y="126">220u</text>
<text x="97.2" y="123.4">C607</text>
<text x="97.2" y="126">220u</text>
<text x="130.8" y="120.2">12k</text>
<text x="142.2" y="120.2">5k1</text>
<text x="153.7" y="120.2">3k3</text>
<text x="203.7" y="122.8">VIN</text>
<text x="215.4" y="122.8">FB</text>
<text x="224.3" y="125.3">L602</text>
<text x="230.5" y="125.3">47uH</text>
<text x="246.6" y="121.5">PWR_FLAG</text>
<text x="263.5" y="122.7">TP603</text>
<text x="263.5" y="125.2">3V3</text>
<text x="132.1" y="128.8">D602</text>
<text x="132.1" y="131.4">12VOK</text>
<text x="143.5" y="128.8">D603</text>
<text x="143.5" y="131.4">5VOK</text>
<text x="154.3" y="128.8">D604</text>
<text x="154.3" y="131.4">3V3OK</text>
<text x="203.7" y="127.9">EN</text>
<text x="213" y="127.9">VOUT</text>
<text x="91.9" y="136.8">GND</text>
<text x="174.9" y="137">220uF</text>
<text x="175.9" y="134.4">C609</text>
<text x="186.7" y="134.9">C611</text>
<text x="186.9" y="137.4">10uF</text>
<text x="207.9" y="132.8" transform="rotate(-90 207.9 132.8)">GND</text>
<text x="210.4" y="132.8" transform="rotate(-90 210.4 132.8)">GND</text>
<text x="213" y="132.8" transform="rotate(-90 213 132.8)">GND</text>
<text x="215.5" y="132.8" transform="rotate(-90 215.5 132.8)">GND</text>
<text x="226.1" y="134.5">D606</text>
<text x="226.1" y="137.1">SS54</text>
<text x="239.4" y="134.4">C613</text>
<text x="239.4" y="137">220u</text>
<text x="249.6" y="134.9">C617</text>
<text x="249.6" y="137.4">10u</text>
<text x="259.7" y="134.9">C619</text>
<text x="259.7" y="137.4">10u</text>
<text x="269.9" y="134.9">C621</text>
<text x="269.9" y="137.4">10u</text>
<text x="149.1" y="141.2">GND</text>
<text x="264.7" y="149.5">GND</text>
</g>
<g font-size="1.8" fill="#a90000">
<text x="43.7" y="41.7">1</text>
<text x="83.1" y="41.7">3</text>
<text x="90.7" y="41.7">2</text>
<text x="43.7" y="46.7">2</text>
<text x="37.8" y="52" transform="rotate(-90 37.8 52)">MP</text>
<text x="70.6" y="50.2" transform="rotate(-90 70.6 50.2)">1</text>
<text x="87.4" y="49" transform="rotate(-90 87.4 49)">1</text>
<text x="98.5" y="50.2" transform="rotate(-90 98.5 50.2)">4</text>
<text x="120.6" y="50.5">1</text>
<text x="120.6" y="53.1">2</text>
<text x="146" y="53.1">1</text>
<text x="201.2" y="49.3">1</text>
<text x="219" y="49.3">3</text>
<text x="70.6" y="57.9" transform="rotate(-90 70.6 57.9)">6</text>
<text x="74.2" y="55.3">2</text>
<text x="89.5" y="55.3">5</text>
<text x="98.5" y="57.9" transform="rotate(-90 98.5 57.9)">3</text>
<text x="120.6" y="55.6">3</text>
<text x="120.6" y="58.2">4</text>
<text x="146" y="55.6">2</text>
<text x="146" y="58.2">3</text>
<text x="201.2" y="54.4">4</text>
<text x="219" y="54.4">2</text>
<text x="120.6" y="60.7">5</text>
<text x="146" y="60.7">4</text>
<text x="206.8" y="62.9" transform="rotate(-90 206.8 62.9)">5</text>
<text x="209.3" y="62.9" transform="rotate(-90 209.3 62.9)">6</text>
<text x="211.8" y="62.9" transform="rotate(-90 211.8 62.9)">7</text>
<text x="214.4" y="62.9" transform="rotate(-90 214.4 62.9)">8</text>
<text x="201.2" y="121.7">1</text>
<text x="219" y="121.7">3</text>
<text x="201.2" y="126.7">4</text>
<text x="219" y="126.7">2</text>
<text x="206.8" y="135.3" transform="rotate(-90 206.8 135.3)">5</text>
<text x="209.3" y="135.3" transform="rotate(-90 209.3 135.3)">6</text>
<text x="211.8" y="135.3" transform="rotate(-90 211.8 135.3)">7</text>
<text x="214.4" y="135.3" transform="rotate(-90 214.4 135.3)">8</text>
</g>
<g font-size="1.8" fill="#484848">
<text x="47.9" y="36.4">PWR</text>
<text x="53.1" y="64.4">GND</text>
</g>
<g font-size="1.8" fill="#725600">
<text x="150.1" y="42.8">12V</text>
<text x="272" y="55.5">5V</text>
<text x="150.1" y="70.7">GND</text>
<text x="150.1" y="66.9">5V</text>
<text x="272" y="127.9">3V3</text>
</g>
<text font-size=".5" fill="#840000" x="36.6" y="49.1">Mounting</text>
</svg>
